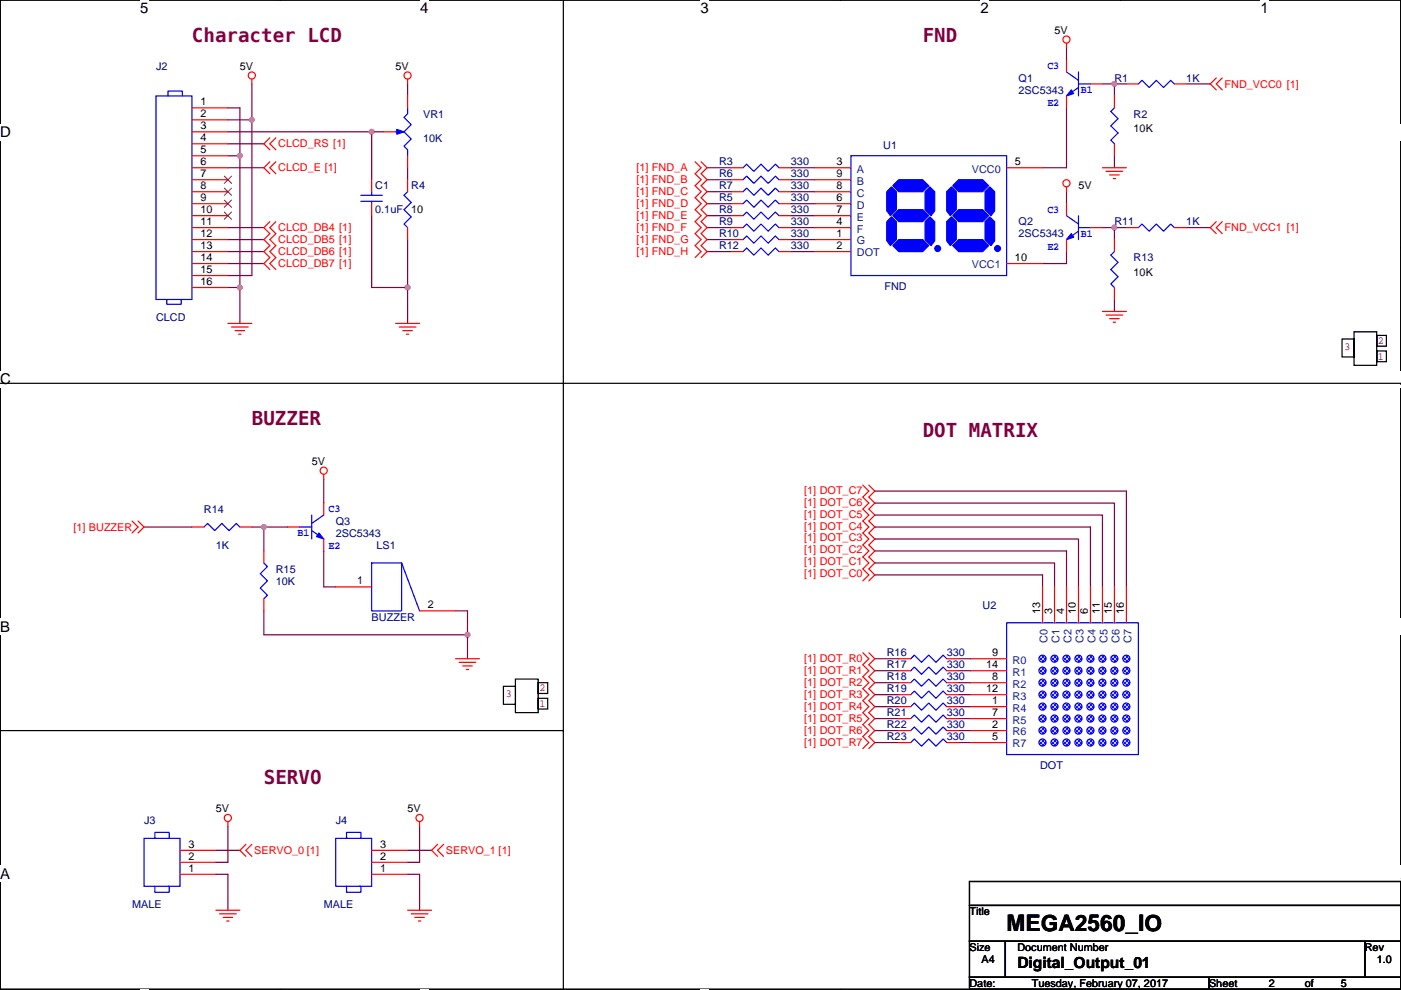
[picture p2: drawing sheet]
<svg xmlns="http://www.w3.org/2000/svg" width="297mm" height="210mm" viewBox="0 0 297 210" stroke-linecap="round" stroke-linejoin="round" font-family="sans-serif">
<path d="M.1 0h296.9v209.8h-296.9z" fill="none" stroke="#000" stroke-width=".25"/>
<g fill="#fff">
<path d="M29.7 0h1.8v3.5h-1.8z"/>
<path d="M29.7 209.8l1.8 .1z"/>
</g>
<path d="M59.4 0h.1M59.4 209.8h.1" fill="none" stroke="#000" stroke-width=".25"/>
<g fill="#fff">
<path d="M89.1 0h1.8v3.5h-1.8z"/>
<path d="M89.1 209.8l1.8 .1z"/>
</g>
<path d="M118.8 0h.1M118.8 209.8h.1" fill="none" stroke="#000" stroke-width=".25"/>
<g fill="#fff">
<path d="M148.5 0h1.8v3.5h-1.8z"/>
<path d="M148.5 209.8l1.8 .1z"/>
</g>
<path d="M178.2 0h.1M178.2 209.8h.1" fill="none" stroke="#000" stroke-width=".25"/>
<g fill="#fff">
<path d="M207.9 0h1.7v3.5h-1.7z"/>
<path d="M207.9 209.8l1.7 .1z"/>
</g>
<path d="M237.6 0h.1M237.6 209.8h.1" fill="none" stroke="#000" stroke-width=".25"/>
<g fill="#fff">
<path d="M267.3 0h1.7v3.5h-1.7z"/>
<path d="M267.3 209.8l1.7 .1z"/>
<path d="M.1 26.2h2.2v3.6h-2.2z"/>
<path d="M297 26.2v3.6z"/>
<path d="M.1 78.7h2.2v3.5h-2.2z"/>
<path d="M297 78.7v3.5z"/>
</g>
<path d="M.1 52.5h.1M297 52.5h.1" fill="none" stroke="#000" stroke-width=".25"/>
<g fill="#fff">
<path d="M.1 131.1h2.1v3.6h-2.1z"/>
<path d="M297 131.1v3.6z"/>
</g>
<path d="M.1 104.9h.1M297 104.9h.1" fill="none" stroke="#000" stroke-width=".25"/>
<g fill="#fff">
<path d="M0 183.6h2.2v3.5h-2.2z"/>
<path d="M297 183.6v3.5z"/>
</g>
<g fill="none" stroke="#000" stroke-width=".25">
<path d="M119.4 0v209.8M284.5 71.9h2.6v3.8h-2.6zM287.1 70.4h4.8v7.1h-4.8zM291.9 74.4h2v2.3h-2zM291.9 71.1h2v2.3h-2zM.1 81.3h296.9M119.4 81.3h.1M297 81.3h.1M.1 157.4h.1M.1 155h119.3M106.7 145.6h2.6v3.8h-2.6zM109.3 144h4.8v7.2h-4.8z"/>
<path d="M114.1 148.1h2v2.3h-2zM114.1 144.8h2v2.3h-2zM119.4 155h.1M297 157.4h.1M205.5 199.7h7.7v7.6h-7.7zM205.5 187h91.5v5h-91.5zM205.5 192h91.5v7.7h-91.5zM213.2 199.7h76.2v7.6h-76.2zM289.4 199.7h7.6v7.6h-7.6zM119.4 209.8h.1M205.5 207.3h50.8v2.5h-50.8zM256.3 207.3h40.7v2.5h-40.7z"/>
</g>
<g fill="none" stroke="#800040" stroke-width=".25">
<path d="M53.4 17.8v7.6M86.4 17.8v2.5M226.1 10.2v2.5M233.7 17.8h2.6M236.3 17.8v2.5M236.3 17.8h2.5M251.5 17.8h5.1M48.3 25.4h5.1M48.3 30.5h7.6M48.3 35.6h7.6M48.3 22.9h2.6v10.1M48.3 33h2.6"/>
<path d="M48.3 28h30.5M50.9 33v28M53.4 25.4v33h-5.1M81.3 28h-2.5v10.1M86.4 35.6v2.5M149.9 35.6h5.1M149.9 38.1h5.1M167.7 38.1h5.1M167.7 35.6h5.1M226.1 22.9v12.7h-5.1M236.3 33v2.6M48.3 48.3h7.6"/>
<path d="M48.3 50.8h7.6M48.3 53.4h7.6M48.3 55.9h7.6M78.8 45.7v15.3h7.6v7.6M86.4 50.8v10.2M149.9 40.7h5.1M149.9 43.2h5.1M149.9 45.7h5.1M149.9 48.3h5.1M149.9 50.8h5.1M149.9 53.4h5.1M167.7 53.4h5.1"/>
<path d="M167.7 50.8h5.1M167.7 48.3h5.1M167.7 45.7h5.1M167.7 43.2h5.1M167.7 40.7h5.1M226.1 53.4v2.5h-5.1M226.1 40.7v2.5M233.7 48.3h2.6M236.3 48.3v2.5M236.3 48.3h2.5M251.5 48.3h5.1M48.3 61h2.6"/>
<path d="M50.9 61v7.6M236.3 63.5v2.6M30.5 111.8h10.2M53.4 111.8h2.5M55.9 111.8h5.1M55.9 111.8v5.1M68.6 101.6v5.1M68.6 116.9v7.6h2.6M185.5 119.4h38.1v5.1M185.5 116.9h40.6v7.6M185.5 114.3h43.2v10.2M185.5 111.8h45.7v12.7"/>
<path d="M185.5 109.2h48.2v15.3M185.5 106.7h50.8v17.8M185.5 104.2h53.3v20.3M55.9 129.6v5h43.2M96.6 129.6h2.5v5M99.1 134.6v5.1M185.5 121.9h35.5v2.6M185.5 139.7h5.1M203.3 139.7h2.5M185.5 142.3h5.1M185.5 144.8h5.1M185.5 147.3h5.1"/>
<path d="M185.5 149.9h5.1M185.5 152.4h5.1M185.5 155h5.1M185.5 157.5h5.1M203.3 142.3h2.5M203.3 144.8h2.5M203.3 147.3h2.5M203.3 149.9h2.5M203.3 152.4h2.5M203.3 155h2.5M203.3 157.5h2.5M48.3 175.3v7.6h-2.5"/>
<path d="M89 175.3v7.6h-2.6M45.8 180.4h5.1M45.8 185.4h2.5v7.7M86.4 180.4h5.1M86.4 185.4h2.6v7.7"/>
</g>
<g fill="#f0f" stroke="#f0f" stroke-width=".25">
<circle cx="236.3" cy="17.8" r=".5"/>
<circle cx="236.3" cy="48.3" r=".5"/>
<circle cx="53.4" cy="25.4" r=".5"/>
<circle cx="50.8" cy="61" r=".5"/>
<circle cx="50.8" cy="33" r=".5"/>
<circle cx="55.9" cy="111.8" r=".5"/>
<circle cx="99.1" cy="134.6" r=".5"/>
<circle cx="78.8" cy="27.9" r=".5"/>
<circle cx="86.4" cy="61" r=".5"/>
</g>
<g fill="none" stroke="#f00" stroke-width=".25">
<path d="M53.4 16.8v1M86.4 16.8v1M226.1 12.7v2.6M226.1 9.2v1M231.2 17.8h2.5M238.8 17.8h2.6M249 17.8h2.5M257.9 16.5l-1.3 1.3 1.3 1.3M259.1 16.5l-1.2 1.3 1.2 1.3M40.7 22.9h7.6M40.7 25.4h7.6M40.7 28h7.6"/>
<path d="M40.7 30.5h7.6M40.7 33h7.6M40.7 35.6h7.6M40.7 38.1h7.6M57.2 29.2l-1.3 1.3 1.3 1.3M57.2 34.3l-1.3 1.3 1.3 1.3M58.5 29.2l-1.3 1.3 1.3 1.3M58.5 34.3l-1.3 1.3 1.3 1.3M78.8 38.1v2.6M81.3 28h2.6M86.4 33v2.6M86.4 20.3v2.6"/>
<path d="M86.4 38.1v2.6M147.4 34.3l1.3 1.3-1.3 1.3 1.3 1.2-1.3 1.3 1.3 1.3-1.3 1.2 1.3 1.3-1.3 1.3 1.3 1.2-1.3 1.3 1.3 1.3-1.3 1.3 1.3 1.2-1.3 1.3 1.3 1.3-1.3 1.2M148.7 34.3l1.2 1.3-1.2 1.3 1.2 1.2-1.2 1.3 1.2 1.3-1.2 1.2 1.2 1.3-1.2 1.3 1.2 1.2-1.2 1.3 1.2 1.3-1.2 1.3 1.2 1.2-1.2 1.3 1.2 1.3-1.2 1.2M155 35.6h2.5M155 38.1h2.5M165.2 35.6h2.5M165.2 38.1h2.5M172.8 35.6h7.6M172.8 38.1h7.6M213.4 35.6h7.6M226.1 20.3v2.6M226.1 39.6v1.1"/>
<path d="M233.7 35.6h5.1M234.5 36.3h3.6M235.3 37.1h2M236 37.9h.5M236.3 30.5v2.5M236.3 20.3v2.6M40.7 40.7h7.6M40.7 43.2h7.6M40.7 45.7h7.6M40.7 48.3h7.6M40.7 50.8h7.6M40.7 53.4h7.6"/>
<path d="M40.7 55.9h7.6M40.7 58.4h7.6M57.2 47l-1.3 1.3 1.3 1.3-1.3 1.2 1.3 1.3-1.3 1.3 1.3 1.2-1.3 1.3 1.3 1.3M58.5 47l-1.3 1.3 1.3 1.3-1.3 1.2 1.3 1.3-1.3 1.3 1.3 1.2-1.3 1.3 1.3 1.3M78.8 43.2v2.5M86.4 48.3v2.5M155 45.7h2.5M155 50.8h2.5M155 48.3h2.5M155 40.7h2.5M155 53.4h2.5M155 43.2h2.5"/>
<path d="M165.2 45.7h2.5M165.2 50.8h2.5M165.2 48.3h2.5M165.2 40.7h2.5M165.2 53.4h2.5M165.2 43.2h2.5M172.8 40.7h7.6M172.8 43.2h7.6M172.8 45.7h7.6M172.8 48.3h7.6M172.8 50.8h7.6M172.8 53.4h7.6"/>
<path d="M213.4 55.9h7.6M226.1 43.2v2.5M226.1 50.8v2.6M231.2 48.3h2.5M236.3 50.8v2.6M238.8 48.3h2.6M249 48.3h2.5M257.9 47l-1.3 1.3 1.3 1.3M259.1 47l-1.2 1.3 1.2 1.3M40.7 61h7.6M48.3 68.6h5.1M49.1 69.4h3.5"/>
<path d="M49.8 70.1h2.1M50.6 70.9h.5M83.9 68.6h5.1M84.6 69.4h3.6M85.4 70.1h2M86.2 70.9h.5M233.7 66.1h5.1M234.5 66.8h3.6M235.3 67.6h2M236 68.3h.5M236.3 61v2.5M28 110.5l1.3 1.3-1.3 1.3"/>
<path d="M29.3 110.5l1.2 1.3-1.2 1.3M40.7 111.8h2.5M50.9 111.8h2.5M55.9 116.9v2.5M61 111.8h2.6M68.6 106.7v2.5M68.6 114.3v2.6M68.6 100.6v1M182.9 102.9l1.3 1.3-1.3 1.2 1.3 1.3-1.3 1.3 1.3 1.2-1.3 1.3 1.3 1.3-1.3 1.3 1.3 1.2-1.3 1.3 1.3 1.3-1.3 1.2 1.3 1.3-1.3 1.3 1.3 1.2-1.3 1.3M184.2 102.9l1.3 1.3-1.3 1.2 1.3 1.3-1.3 1.3 1.3 1.2-1.3 1.3 1.3 1.3-1.3 1.3 1.3 1.2-1.3 1.3 1.3 1.3-1.3 1.2 1.3 1.3-1.3 1.3 1.3 1.2-1.3 1.3M55.9 127v2.6M71.2 124.5h7.6"/>
<path d="M89 129.6h7.6M96.6 139.7h5.1M182.9 138.5l1.3 1.2-1.3 1.3 1.3 1.3-1.3 1.2 1.3 1.3-1.3 1.3 1.3 1.2-1.3 1.3 1.3 1.3-1.3 1.3 1.3 1.2-1.3 1.3 1.3 1.3-1.3 1.2 1.3 1.3-1.3 1.3M184.2 138.5l1.3 1.2-1.3 1.3 1.3 1.3-1.3 1.2 1.3 1.3-1.3 1.3 1.3 1.2-1.3 1.3 1.3 1.3-1.3 1.3 1.3 1.2-1.3 1.3 1.3 1.3-1.3 1.2 1.3 1.3-1.3 1.3M190.6 139.7h2.5M200.7 139.7h2.6M97.3 140.5h3.6M98.1 141.2h2M98.9 142h.5M190.6 149.9h2.5M190.6 142.3h2.5M190.6 152.4h2.5"/>
<path d="M190.6 155h2.5M190.6 144.8h2.5M190.6 157.5h2.5M190.6 147.3h2.5M200.7 149.9h2.6M200.7 142.3h2.6M200.7 152.4h2.6M200.7 155h2.6M200.7 144.8h2.6M200.7 157.5h2.6M200.7 147.3h2.6M48.3 174.3v1"/>
<path d="M52.1 179.1l-1.2 1.3 1.2 1.2M53.4 179.1l-1.3 1.3 1.3 1.2M89 174.3v1M92.8 179.1l-1.3 1.3 1.3 1.2M94 179.1l-1.2 1.3 1.2 1.2M38.2 185.4h7.6M38.2 182.9h7.6M38.2 180.4h7.6M45.8 193.1h5.1M46.5 193.8h3.6M47.3 194.6h2M48.1 195.3h.5"/>
<path d="M78.8 185.4h7.6M78.8 182.9h7.6M78.8 180.4h7.6M86.4 193.1h5.1M87.2 193.8h3.5M87.9 194.6h2.1M88.7 195.3h.5"/>
<circle cx="53.4" cy="16" r=".76"/>
<circle cx="86.4" cy="16" r=".76"/>
<circle cx="226.1" cy="8.4" r=".76"/>
<circle cx="226.1" cy="38.9" r=".76"/>
<circle cx="68.6" cy="99.8" r=".76"/>
<circle cx="48.3" cy="173.5" r=".76"/>
<circle cx="88.9" cy="173.5" r=".76"/>
</g>
<g fill="none" stroke="#00f" stroke-width=".25">
<path d="M226.1 15.3l2.6 1.7M228.7 18.6l-2.6 1.7M228.7 15.3v5M228.7 17.8h2.5M241.4 17.8l.7-.8 1.5 1.6 1.6-1.6 1.5 1.6 1.5-1.6 .8 .8M33.1 20.3h7.6v43.2h-7.6zM35.6 20.3v-1h3.1v1M83.9 28h.5M86.4 22.9v1.3l-.7 .7 1.5 1.5-1.5 1.6 1.5 1.5-1.5 1.5 .7 .8v1.2M157.5 35.6l.8-.8 1.5 1.5 1.6-1.5 1.5 1.5 1.5-1.5 .8 .8M157.5 38.1l.8-.7 1.5 1.5 1.6-1.5 1.5 1.5 1.5-1.5 .8 .7M180.4 33h33v25.4h-33z"/>
<path d="M236.3 22.9l-.8 .7 1.5 1.6-1.5 1.5 1.5 1.5-1.5 1.5 .8 .8M76.5 41.4h4.6M76.5 42.7h4.6M78.8 42.7v.5M78.8 40.7v.7M86.4 40.7l-.7 .7 1.5 1.5-1.5 1.6 1.5 1.5-1.5 1.5 .7 .8M157.5 45.7l.8-.7 1.5 1.5 1.6-1.5 1.5 1.5 1.5-1.5 .8 .7M157.5 50.8l.8-.7 1.5 1.5 1.6-1.5 1.5 1.5 1.5-1.5 .8 .7M157.5 48.3l.8-.8 1.5 1.5 1.6-1.5 1.5 1.5 1.5-1.5 .8 .8M157.5 40.7l.8-.8 1.5 1.5 1.6-1.5 1.5 1.5 1.5-1.5 .8 .8M157.5 53.4l.8-.8 1.5 1.5 1.6-1.5 1.5 1.5 1.5-1.5 .8 .8M157.5 43.2l.8-.8 1.5 1.6 1.6-1.6 1.5 1.6 1.5-1.6 .8 .8"/>
<path d="M226.1 45.7l2.6 1.8M228.7 49l-2.6 1.8M228.7 45.7v5.1M228.7 48.3h2.5M236.3 53.4l-.8 .7 1.5 1.5-1.5 1.6 1.5 1.5-1.5 1.5 .8 .8M241.4 48.3l.7-.8 1.5 1.5 1.6-1.5 1.5 1.5 1.5-1.5 .8 .8M35.4 63.5v1h3v-1M43.2 111.8l.8-.8 1.5 1.5 1.6-1.5 1.5 1.5 1.5-1.5 .8 .8M55.9 119.4l.8 .8-1.5 1.5 1.5 1.5-1.5 1.5 1.5 1.6-.8 .7M63.6 111.8h2.5M66.1 112.5l2.5 1.8M66.1 109.2v5.1"/>
<path d="M68.6 109.2l-2.5 1.8M78.8 119.4h6.4v10.2h-6.4zM85.2 119.4l3.8 10.2M193.1 139.7l.8-.7 1.5 1.5 1.5-1.5 1.5 1.5 1.6-1.5 .7 .7M193.1 149.9l.8-.8 1.5 1.5 1.5-1.5 1.5 1.5 1.6-1.5 .7 .8M193.1 142.3l.8-.8 1.5 1.5 1.5-1.5 1.5 1.5 1.6-1.5 .7 .8M193.1 152.4l.8-.7 1.5 1.5 1.5-1.5 1.5 1.5 1.6-1.5 .7 .7M193.1 155l.8-.8 1.5 1.5 1.5-1.5 1.5 1.5 1.6-1.5 .7 .8M193.1 144.8l.8-.8 1.5 1.6 1.5-1.6 1.5 1.6 1.6-1.6 .7 .8M193.1 157.5l.8-.8 1.5 1.6 1.5-1.6 1.5 1.6 1.6-1.6 .7 .8M193.1 147.3l.8-.7 1.5 1.5 1.5-1.5 1.5 1.5 1.6-1.5 .7 .7M30.5 177.8h7.7v10.2h-7.7z"/>
<path d="M33.1 177.8h-.3v-1.2h3.1v1.2M71.2 177.8h7.6v10.2h-7.6zM73.7 177.8h-.2v-1.2h3v1.2M32.8 188v1.3h3.1v-1.3h-.3M73.5 188v1.3h3v-1.3h-.2"/>
</g>
<g fill="#00f" stroke="#00f" stroke-width=".25">
<path d="M67.6 113.1l1 1.2-1.5-.5z" fill-rule="evenodd"/>
<path d="M189.3 39.4l1.3-1.3h5l1.3 1.3-1.3 1.3h-5z" fill-rule="evenodd"/>
<path d="M189.3 52.1l1.3-1.3h5l1.3 1.3-1.3 1.3h-5z" fill-rule="evenodd"/>
<path d="M189.3 45.7l1.3-1.2h5l1.3 1.2-1.3 1.3h-5z" fill-rule="evenodd"/>
<path d="M189 39.6l1.1 1.1v3.8l-1.3 1.2-.8-1v-4z" fill-rule="evenodd"/>
<path d="M189 46l1.1 1v3.8l-1.3 1.3-.8-1v-4.1z" fill-rule="evenodd"/>
<path d="M196.1 40.7l1.1-1.1 1 1.1v4l-.8 1-1.3-1.2z" fill-rule="evenodd"/>
<path d="M196.1 47l1.1-1 1 1v4.1l-.8 1-1.3-1.3z" fill-rule="evenodd"/>
<path d="M202 45.7l1.3-1.2h5l1.3 1.2-1.3 1.3h-5z" fill-rule="evenodd"/>
<path d="M209.9 39.6l1 1.1v4l-.8 1-1.3-1.2v-3.8z" fill-rule="evenodd"/>
<path d="M201.7 39.6l1.1 1.1v3.8l-1.3 1.2-.8-1v-4z" fill-rule="evenodd"/>
<path d="M209.9 46l1 1v4.1l-.8 1-1.3-1.3v-3.8z" fill-rule="evenodd"/>
<path d="M202 52.1l1.3-1.3h5l1.3 1.3-1.3 1.3h-5z" fill-rule="evenodd"/>
<path d="M201.7 46l1.1 1v3.8l-1.3 1.3-.8-1v-4.1z" fill-rule="evenodd"/>
<path d="M202 39.4l1.3-1.3h5l1.3 1.3-1.3 1.3h-5z" fill-rule="evenodd"/>
<path d="M227.1 19.1l.5 .7-1.5 .5z" fill-rule="evenodd"/>
<path d="M84.1 27.5l1.6 .5-1.6 .5z" fill-rule="evenodd"/>
<path d="M227.1 49.6l.5 .7-1.5 .5z" fill-rule="evenodd"/>
<circle cx="198.8" cy="52.7" r=".62"/>
<circle cx="211.5" cy="52.7" r=".62"/>
</g>
<path d="M47.6 37.4l1.5 1.5M47.6 39.9l1.5 1.5M49.1 37.4l-1.6 1.5M49.1 39.9l-1.6 1.5M47.6 42.4l1.5 1.6M47.6 45l1.5 1.5M49.1 42.4l-1.6 1.6M49.1 45l-1.6 1.5" fill="none" stroke="#804000" stroke-width=".21"/>
<circle cx="221" cy="139.7" r=".76" fill="#fff"/>
<circle cx="221" cy="139.7" r=".76" fill="#00f" stroke="#00f" stroke-width=".25"/>
<circle cx="223.6" cy="139.7" r=".76" fill="#fff"/>
<circle cx="223.6" cy="139.7" r=".76" fill="#00f" stroke="#00f" stroke-width=".25"/>
<circle cx="228.6" cy="139.7" r=".76" fill="#fff"/>
<circle cx="228.6" cy="139.7" r=".76" fill="#00f" stroke="#00f" stroke-width=".25"/>
<circle cx="226.1" cy="139.7" r=".76" fill="#fff"/>
<circle cx="226.1" cy="139.7" r=".76" fill="#00f" stroke="#00f" stroke-width=".25"/>
<circle cx="233.7" cy="139.7" r=".76" fill="#fff"/>
<circle cx="233.7" cy="139.7" r=".76" fill="#00f" stroke="#00f" stroke-width=".25"/>
<circle cx="236.3" cy="139.7" r=".76" fill="#fff"/>
<circle cx="236.3" cy="139.7" r=".76" fill="#00f" stroke="#00f" stroke-width=".25"/>
<circle cx="231.2" cy="139.7" r=".76" fill="#fff"/>
<circle cx="231.2" cy="139.7" r=".76" fill="#00f" stroke="#00f" stroke-width=".25"/>
<circle cx="238.8" cy="139.7" r=".76" fill="#fff"/>
<circle cx="238.8" cy="139.7" r=".76" fill="#00f" stroke="#00f" stroke-width=".25"/>
<circle cx="223.6" cy="142.2" r=".76" fill="#fff"/>
<circle cx="223.6" cy="142.2" r=".76" fill="#00f" stroke="#00f" stroke-width=".25"/>
<circle cx="236.3" cy="142.2" r=".76" fill="#fff"/>
<circle cx="236.3" cy="142.2" r=".76" fill="#00f" stroke="#00f" stroke-width=".25"/>
<circle cx="233.7" cy="142.2" r=".76" fill="#fff"/>
<circle cx="233.7" cy="142.2" r=".76" fill="#00f" stroke="#00f" stroke-width=".25"/>
<circle cx="238.8" cy="142.2" r=".76" fill="#fff"/>
<circle cx="238.8" cy="142.2" r=".76" fill="#00f" stroke="#00f" stroke-width=".25"/>
<circle cx="226.1" cy="142.2" r=".76" fill="#fff"/>
<circle cx="226.1" cy="142.2" r=".76" fill="#00f" stroke="#00f" stroke-width=".25"/>
<circle cx="221" cy="142.2" r=".76" fill="#fff"/>
<circle cx="221" cy="142.2" r=".76" fill="#00f" stroke="#00f" stroke-width=".25"/>
<circle cx="228.6" cy="142.2" r=".76" fill="#fff"/>
<circle cx="228.6" cy="142.2" r=".76" fill="#00f" stroke="#00f" stroke-width=".25"/>
<circle cx="231.2" cy="142.2" r=".76" fill="#fff"/>
<circle cx="231.2" cy="142.2" r=".76" fill="#00f" stroke="#00f" stroke-width=".25"/>
<circle cx="238.8" cy="147.3" r=".76" fill="#fff"/>
<circle cx="238.8" cy="147.3" r=".76" fill="#00f" stroke="#00f" stroke-width=".25"/>
<circle cx="233.7" cy="147.3" r=".76" fill="#fff"/>
<circle cx="233.7" cy="147.3" r=".76" fill="#00f" stroke="#00f" stroke-width=".25"/>
<circle cx="236.3" cy="147.3" r=".76" fill="#fff"/>
<circle cx="236.3" cy="147.3" r=".76" fill="#00f" stroke="#00f" stroke-width=".25"/>
<circle cx="223.6" cy="144.8" r=".76" fill="#fff"/>
<circle cx="223.6" cy="144.8" r=".76" fill="#00f" stroke="#00f" stroke-width=".25"/>
<circle cx="223.6" cy="147.3" r=".76" fill="#fff"/>
<circle cx="223.6" cy="147.3" r=".76" fill="#00f" stroke="#00f" stroke-width=".25"/>
<circle cx="236.3" cy="144.8" r=".76" fill="#fff"/>
<circle cx="236.3" cy="144.8" r=".76" fill="#00f" stroke="#00f" stroke-width=".25"/>
<circle cx="233.7" cy="144.8" r=".76" fill="#fff"/>
<circle cx="233.7" cy="144.8" r=".76" fill="#00f" stroke="#00f" stroke-width=".25"/>
<circle cx="238.8" cy="144.8" r=".76" fill="#fff"/>
<circle cx="238.8" cy="144.8" r=".76" fill="#00f" stroke="#00f" stroke-width=".25"/>
<circle cx="226.1" cy="144.8" r=".76" fill="#fff"/>
<circle cx="226.1" cy="144.8" r=".76" fill="#00f" stroke="#00f" stroke-width=".25"/>
<circle cx="221" cy="144.8" r=".76" fill="#fff"/>
<circle cx="221" cy="144.8" r=".76" fill="#00f" stroke="#00f" stroke-width=".25"/>
<circle cx="231.2" cy="147.3" r=".76" fill="#fff"/>
<circle cx="231.2" cy="147.3" r=".76" fill="#00f" stroke="#00f" stroke-width=".25"/>
<circle cx="228.6" cy="144.8" r=".76" fill="#fff"/>
<circle cx="228.6" cy="144.8" r=".76" fill="#00f" stroke="#00f" stroke-width=".25"/>
<circle cx="231.2" cy="144.8" r=".76" fill="#fff"/>
<circle cx="231.2" cy="144.8" r=".76" fill="#00f" stroke="#00f" stroke-width=".25"/>
<circle cx="228.6" cy="147.3" r=".76" fill="#fff"/>
<circle cx="228.6" cy="147.3" r=".76" fill="#00f" stroke="#00f" stroke-width=".25"/>
<circle cx="221" cy="147.3" r=".76" fill="#fff"/>
<circle cx="221" cy="147.3" r=".76" fill="#00f" stroke="#00f" stroke-width=".25"/>
<circle cx="226.1" cy="147.3" r=".76" fill="#fff"/>
<circle cx="226.1" cy="147.3" r=".76" fill="#00f" stroke="#00f" stroke-width=".25"/>
<circle cx="238.8" cy="152.4" r=".76" fill="#fff"/>
<circle cx="238.8" cy="152.4" r=".76" fill="#00f" stroke="#00f" stroke-width=".25"/>
<circle cx="233.7" cy="152.4" r=".76" fill="#fff"/>
<circle cx="233.7" cy="152.4" r=".76" fill="#00f" stroke="#00f" stroke-width=".25"/>
<circle cx="236.3" cy="152.4" r=".76" fill="#fff"/>
<circle cx="236.3" cy="152.4" r=".76" fill="#00f" stroke="#00f" stroke-width=".25"/>
<circle cx="223.6" cy="149.9" r=".76" fill="#fff"/>
<circle cx="223.6" cy="149.9" r=".76" fill="#00f" stroke="#00f" stroke-width=".25"/>
<circle cx="223.6" cy="152.4" r=".76" fill="#fff"/>
<circle cx="223.6" cy="152.4" r=".76" fill="#00f" stroke="#00f" stroke-width=".25"/>
<circle cx="236.3" cy="149.9" r=".76" fill="#fff"/>
<circle cx="236.3" cy="149.9" r=".76" fill="#00f" stroke="#00f" stroke-width=".25"/>
<circle cx="233.7" cy="149.9" r=".76" fill="#fff"/>
<circle cx="233.7" cy="149.9" r=".76" fill="#00f" stroke="#00f" stroke-width=".25"/>
<circle cx="238.8" cy="149.9" r=".76" fill="#fff"/>
<circle cx="238.8" cy="149.9" r=".76" fill="#00f" stroke="#00f" stroke-width=".25"/>
<circle cx="226.1" cy="149.9" r=".76" fill="#fff"/>
<circle cx="226.1" cy="149.9" r=".76" fill="#00f" stroke="#00f" stroke-width=".25"/>
<circle cx="221" cy="149.9" r=".76" fill="#fff"/>
<circle cx="221" cy="149.9" r=".76" fill="#00f" stroke="#00f" stroke-width=".25"/>
<circle cx="231.2" cy="152.4" r=".76" fill="#fff"/>
<circle cx="231.2" cy="152.4" r=".76" fill="#00f" stroke="#00f" stroke-width=".25"/>
<circle cx="228.6" cy="149.9" r=".76" fill="#fff"/>
<circle cx="228.6" cy="149.9" r=".76" fill="#00f" stroke="#00f" stroke-width=".25"/>
<circle cx="231.2" cy="149.9" r=".76" fill="#fff"/>
<circle cx="231.2" cy="149.9" r=".76" fill="#00f" stroke="#00f" stroke-width=".25"/>
<circle cx="228.6" cy="152.4" r=".76" fill="#fff"/>
<circle cx="228.6" cy="152.4" r=".76" fill="#00f" stroke="#00f" stroke-width=".25"/>
<circle cx="221" cy="152.4" r=".76" fill="#fff"/>
<circle cx="221" cy="152.4" r=".76" fill="#00f" stroke="#00f" stroke-width=".25"/>
<circle cx="226.1" cy="152.4" r=".76" fill="#fff"/>
<circle cx="226.1" cy="152.4" r=".76" fill="#00f" stroke="#00f" stroke-width=".25"/>
<circle cx="238.8" cy="157.5" r=".76" fill="#fff"/>
<circle cx="238.8" cy="157.5" r=".76" fill="#00f" stroke="#00f" stroke-width=".25"/>
<circle cx="233.7" cy="157.5" r=".76" fill="#fff"/>
<circle cx="233.7" cy="157.5" r=".76" fill="#00f" stroke="#00f" stroke-width=".25"/>
<circle cx="236.3" cy="157.5" r=".76" fill="#fff"/>
<circle cx="236.3" cy="157.5" r=".76" fill="#00f" stroke="#00f" stroke-width=".25"/>
<circle cx="223.6" cy="154.9" r=".76" fill="#fff"/>
<circle cx="223.6" cy="154.9" r=".76" fill="#00f" stroke="#00f" stroke-width=".25"/>
<circle cx="223.6" cy="157.5" r=".76" fill="#fff"/>
<circle cx="223.6" cy="157.5" r=".76" fill="#00f" stroke="#00f" stroke-width=".25"/>
<circle cx="236.3" cy="154.9" r=".76" fill="#fff"/>
<circle cx="236.3" cy="154.9" r=".76" fill="#00f" stroke="#00f" stroke-width=".25"/>
<circle cx="233.7" cy="154.9" r=".76" fill="#fff"/>
<circle cx="233.7" cy="154.9" r=".76" fill="#00f" stroke="#00f" stroke-width=".25"/>
<circle cx="238.8" cy="154.9" r=".76" fill="#fff"/>
<circle cx="238.8" cy="154.9" r=".76" fill="#00f" stroke="#00f" stroke-width=".25"/>
<circle cx="226.1" cy="154.9" r=".76" fill="#fff"/>
<circle cx="226.1" cy="154.9" r=".76" fill="#00f" stroke="#00f" stroke-width=".25"/>
<circle cx="221" cy="154.9" r=".76" fill="#fff"/>
<circle cx="221" cy="154.9" r=".76" fill="#00f" stroke="#00f" stroke-width=".25"/>
<circle cx="231.2" cy="157.5" r=".76" fill="#fff"/>
<circle cx="231.2" cy="157.5" r=".76" fill="#00f" stroke="#00f" stroke-width=".25"/>
<circle cx="228.6" cy="154.9" r=".76" fill="#fff"/>
<circle cx="228.6" cy="154.9" r=".76" fill="#00f" stroke="#00f" stroke-width=".25"/>
<circle cx="231.2" cy="154.9" r=".76" fill="#fff"/>
<circle cx="231.2" cy="154.9" r=".76" fill="#00f" stroke="#00f" stroke-width=".25"/>
<circle cx="228.6" cy="157.5" r=".76" fill="#fff"/>
<circle cx="228.6" cy="157.5" r=".76" fill="#00f" stroke="#00f" stroke-width=".25"/>
<circle cx="221" cy="157.5" r=".76" fill="#fff"/>
<circle cx="221" cy="157.5" r=".76" fill="#00f" stroke="#00f" stroke-width=".25"/>
<circle cx="226.1" cy="157.5" r=".76" fill="#fff"/>
<circle cx="226.1" cy="157.5" r=".76" fill="#00f" stroke="#00f" stroke-width=".25"/>
<path d="M213.4 132.1h28v27.9h-28z" fill="none" stroke="#00f" stroke-width=".25"/>
<g fill="none" stroke="#f00" stroke-width=".25">
<path d="M205.8 139.7h7.6M221 124.5v7.6M223.6 124.5v7.6M226.1 124.5v7.6M228.7 124.5v7.6M231.2 124.5v7.6M233.7 124.5v7.6M236.3 124.5v7.6M238.8 124.5v7.6M205.8 142.3h7.6M205.8 144.8h7.6M205.8 147.3h7.6"/>
<path d="M205.8 149.9h7.6M205.8 152.4h7.6M205.8 155h7.6M205.8 157.5h7.6"/>
</g>
<g fill="#f0f" stroke="#f0f" stroke-width=".25">
<circle cx="236.3" cy="17.8" r=".5"/>
<circle cx="236.3" cy="48.3" r=".5"/>
<circle cx="53.4" cy="25.4" r=".5"/>
<circle cx="50.8" cy="61" r=".5"/>
<circle cx="50.8" cy="33" r=".5"/>
<circle cx="55.9" cy="111.8" r=".5"/>
<circle cx="99.1" cy="134.6" r=".5"/>
<circle cx="78.8" cy="27.9" r=".5"/>
<circle cx="86.4" cy="61" r=".5"/>
</g>
<text font-size="4.8" x="213.4" y="197.5">MEGA2560_IO</text>
<g font-size="4.1" fill="#800040">
<text x="40.7" y="8.9">Character LCD</text>
<text x="195.6" y="8.9">FND</text>
<text x="53.4" y="90.1">BUZZER</text>
<text x="195.6" y="92.7">DOT MATRIX</text>
<text x="55.9" y="166.3">SERVO</text>
</g>
<text font-size="3.3" x="215.7" y="205.3">Digital_Output_01</text>
<g font-size="3.2">
<text x="29.7" y="2.8">5</text>
<text x="89.1" y="2.8">4</text>
<text x="148.5" y="2.8">3</text>
<text x="207.9" y="2.8">2</text>
<text x="267.3" y="2.8">1</text>
<text x=".1" y="29.1">D</text>
<text x=".1" y="81.5">C</text>
<text x=".1" y="134">B</text>
<text x=".1" y="186.4">A</text>
<text x="297" y="186.4">A</text>
</g>
<g font-size="2.3">
<text x="223.6" y="7.2">5V</text>
<text x="50.9" y="14.8">5V</text>
<text x="83.9" y="14.8">5V</text>
<text x="42.5" y="22.4">1</text>
<text x="42.5" y="24.9">2</text>
<text x="42.5" y="27.4">3</text>
<text x="42.5" y="30">4</text>
<text x="240.3" y="28">10K</text>
<text x="42.5" y="32.5">5</text>
<text x="42.5" y="35.1">6</text>
<text x="177.4" y="35.1">3</text>
<text x="215.2" y="35.1">5</text>
<text x="42.5" y="37.6">7</text>
<text x="42.5" y="40.1">8</text>
<text x="177.4" y="37.6">9</text>
<text x="177.4" y="40.1">8</text>
<text x="228.7" y="40.2">5V</text>
<text x="42.5" y="42.7">9</text>
<text x="42.5" y="45.2">10</text>
<text x="42.5" y="47.8">11</text>
<text x="87.2" y="45.3">10</text>
<text x="177.4" y="42.7">6</text>
<text x="177.4" y="45.2">7</text>
<text x="177.4" y="47.8">4</text>
<text x="42.5" y="50.3">12</text>
<text x="42.5" y="52.8">13</text>
<text x="177.4" y="50.3">1</text>
<text x="177.4" y="52.8">2</text>
<text x="42.5" y="55.4">14</text>
<text x="42.5" y="57.9">15</text>
<text x="215.2" y="55.4">10</text>
<text x="240.3" y="58.5">10K</text>
<text x="42.5" y="60.5">16</text>
<text x="66.1" y="98.6">5V</text>
<text x="75.8" y="124">1</text>
<text x="90.7" y="129">2</text>
<text x="220.5" y="130.3" transform="rotate(-90 220.5 130.3)">13</text>
<text x="223.1" y="130.3" transform="rotate(-90 223.1 130.3)">3</text>
<text x="225.6" y="130.3" transform="rotate(-90 225.6 130.3)">4</text>
<text x="228.1" y="130.3" transform="rotate(-90 228.1 130.3)">10</text>
<text x="230.7" y="130.3" transform="rotate(-90 230.7 130.3)">6</text>
<text x="233.2" y="130.3" transform="rotate(-90 233.2 130.3)">11</text>
<text x="235.8" y="130.3" transform="rotate(-90 235.8 130.3)">15</text>
<text x="238.3" y="130.3" transform="rotate(-90 238.3 130.3)">16</text>
<text x="209.1" y="141.7">14</text>
<text x="210.4" y="139.2">9</text>
<text x="209.1" y="146.8">12</text>
<text x="210.4" y="144.3">8</text>
<text x="210.4" y="149.4">1</text>
<text x="210.4" y="151.9">7</text>
<text x="210.4" y="154.4">2</text>
<text x="210.4" y="157">5</text>
<text x="45.8" y="172.3">5V</text>
<text x="86.4" y="172.3">5V</text>
<text x="39.9" y="179.8">3</text>
<text x="80.6" y="179.8">3</text>
<text x="39.9" y="184.9">1</text>
<text x="39.9" y="182.4">2</text>
<text x="80.6" y="184.9">1</text>
<text x="80.6" y="182.4">2</text>
<text x="205.5" y="194.1">Title</text>
<text x="205.5" y="201.7">Size</text>
<text x="215.7" y="201.7">Document Number</text>
<text x="289.4" y="201.7">Rev</text>
<text x="205.5" y="209.3">Date:</text>
<text x="208.1" y="204.3">A4</text>
<text x="218.8" y="209.3">Tuesday, February 07, 2017</text>
<text x="256.3" y="209.3">Sheet</text>
<text x="269" y="209.3">2</text>
<text x="276.7" y="209.3">of</text>
<text x="284.3" y="209.3">5</text>
<text x="291.9" y="204.3">1.0</text>
</g>
<g font-size="2.3" fill="#000080">
<text x="33.1" y="14.8">J2</text>
<text x="216" y="17.3">Q1</text>
<text x="236.3" y="17.3">R1</text>
<text x="251.5" y="17.3">1K</text>
<text x="216" y="19.9">2SC5343</text>
<text x="89.7" y="24.9">VR1</text>
<text x="240.3" y="24.9">R2</text>
<text x="89.7" y="30">10K</text>
<text x="152.5" y="35.1">R3</text>
<text x="167.7" y="35.1">330</text>
<text x="187.3" y="31.5">U1</text>
<text x="79.6" y="40.2">C1</text>
<text x="87.2" y="40.2">R4</text>
<text x="152.5" y="37.6">R6</text>
<text x="152.5" y="40.2">R7</text>
<text x="167.7" y="37.6">330</text>
<text x="167.7" y="40.2">330</text>
<text x="79.6" y="45.3">0.1uF</text>
<text x="152.5" y="45.3">R8</text>
<text x="152.5" y="47.8">R9</text>
<text x="152.5" y="42.7">R5</text>
<text x="167.7" y="45.3">330</text>
<text x="167.7" y="47.8">330</text>
<text x="167.7" y="42.7">330</text>
<text x="216" y="47.8">Q2</text>
<text x="236.3" y="47.8">R11</text>
<text x="251.5" y="47.8">1K</text>
<text x="152.5" y="50.3">R10</text>
<text x="152.5" y="52.9">R12</text>
<text x="167.7" y="50.3">330</text>
<text x="167.7" y="52.9">330</text>
<text x="216" y="50.3">2SC5343</text>
<text x="240.3" y="55.4">R13</text>
<text x="187.5" y="61.5">FND</text>
<text x="33.1" y="68.1">CLCD</text>
<text x="43.2" y="108.8">R14</text>
<text x="71.2" y="111.3">Q3</text>
<text x="71.2" y="113.8">2SC5343</text>
<text x="45.8" y="116.4">1K</text>
<text x="79.8" y="116.4">LS1</text>
<text x="58.5" y="121.5">R15</text>
<text x="58.5" y="124">10K</text>
<text x="78.8" y="131.6">BUZZER</text>
<text x="208.3" y="129.1">U2</text>
<text x="188" y="139.2">R16</text>
<text x="188" y="141.8">R17</text>
<text x="200.7" y="139.2">330</text>
<text x="200.7" y="141.8">330</text>
<text x="188" y="149.4">R20</text>
<text x="188" y="144.3">R18</text>
<text x="188" y="146.9">R19</text>
<text x="200.7" y="149.4">330</text>
<text x="200.7" y="144.3">330</text>
<text x="200.7" y="146.9">330</text>
<text x="188" y="151.9">R21</text>
<text x="188" y="154.5">R22</text>
<text x="200.7" y="151.9">330</text>
<text x="200.7" y="154.5">330</text>
<text x="188" y="157">R23</text>
<text x="200.7" y="157">330</text>
<text x="220.5" y="163.1">DOT</text>
<text x="30.5" y="174.8">J3</text>
<text x="71.2" y="174.8">J4</text>
<text x="28" y="192.6">MALE</text>
<text x="68.6" y="192.6">MALE</text>
</g>
<g font-size="2.3" fill="#00f">
<text x="222.1" y="14.6">C3</text>
<text x="222.1" y="22.5">E2</text>
<text x="229.2" y="19.7">B1</text>
<text x="222.1" y="45.1">C3</text>
<text x="222.1" y="53">E2</text>
<text x="229.2" y="50.2">B1</text>
<text x="63.1" y="113.7">B1</text>
<text x="69.7" y="108.6">C3</text>
<text x="69.7" y="116.5">E2</text>
</g>
<g font-size="2.3" fill="#f00">
<text x="259.6" y="18.6">FND_VCC0 [1]</text>
<text x="59" y="31.3">CLCD_RS [1]</text>
<text x="59" y="36.4">CLCD_E [1]</text>
<text x="134.9" y="36.4">[1] FND_A</text>
<text x="134.9" y="38.9">[1] FND_B</text>
<text x="134.9" y="41.4">[1] FND_C</text>
<text x="134.9" y="44">[1] FND_D</text>
<text x="134.9" y="46.5">[1] FND_E</text>
<text x="59" y="49.1">CLCD_DB4 [1]</text>
<text x="59" y="51.6">CLCD_DB5 [1]</text>
<text x="134.9" y="49.1">[1] FND_F</text>
<text x="134.9" y="51.6">[1] FND_G</text>
<text x="259.6" y="49.1">FND_VCC1 [1]</text>
<text x="59" y="54.1">CLCD_DB6 [1]</text>
<text x="59" y="56.7">CLCD_DB7 [1]</text>
<text x="134.9" y="54.1">[1] FND_H</text>
<text x="170.5" y="107.2">[1] DOT_C6</text>
<text x="170.5" y="104.7">[1] DOT_C7</text>
<text x="15.6" y="112.6">[1] BUZZER</text>
<text x="170.5" y="112.3">[1] DOT_C4</text>
<text x="170.5" y="109.8">[1] DOT_C5</text>
<text x="170.5" y="119.9">[1] DOT_C1</text>
<text x="170.5" y="117.4">[1] DOT_C2</text>
<text x="170.5" y="114.9">[1] DOT_C3</text>
<text x="170.5" y="122.5">[1] DOT_C0</text>
<text x="170.5" y="140.5">[1] DOT_R0</text>
<text x="170.5" y="143">[1] DOT_R1</text>
<text x="170.5" y="145.6">[1] DOT_R2</text>
<text x="170.5" y="148.1">[1] DOT_R3</text>
<text x="170.5" y="150.7">[1] DOT_R4</text>
<text x="170.5" y="153.2">[1] DOT_R5</text>
<text x="170.5" y="155.7">[1] DOT_R6</text>
<text x="170.5" y="158.3">[1] DOT_R7</text>
<text x="53.9" y="181.1">SERVO_0 [1]</text>
<text x="94.5" y="181.1">SERVO_1 [1]</text>
</g>
<g font-size="2.3" fill="#004080">
<text x="181.7" y="36.6">A</text>
<text x="181.7" y="39.2">B</text>
<text x="181.7" y="41.7">C</text>
<text x="206.1" y="36.6">VCC0</text>
<text x="181.7" y="44.2">D</text>
<text x="181.7" y="46.8">E</text>
<text x="181.7" y="49.3">F</text>
<text x="181.7" y="51.9">G</text>
<text x="181.7" y="54.4">DOT</text>
<text x="206.1" y="56.9">VCC1</text>
<text x="222.1" y="136.3" transform="rotate(-90 222.1 136.3)">C0</text>
<text x="224.6" y="136.3" transform="rotate(-90 224.6 136.3)">C1</text>
<text x="227.2" y="136.3" transform="rotate(-90 227.2 136.3)">C2</text>
<text x="229.7" y="136.3" transform="rotate(-90 229.7 136.3)">C3</text>
<text x="232.3" y="136.3" transform="rotate(-90 232.3 136.3)">C4</text>
<text x="234.8" y="136.3" transform="rotate(-90 234.8 136.3)">C5</text>
<text x="237.3" y="136.3" transform="rotate(-90 237.3 136.3)">C6</text>
<text x="239.9" y="136.3" transform="rotate(-90 239.9 136.3)">C7</text>
<text x="214.7" y="140.8">R0</text>
<text x="214.7" y="143.3">R1</text>
<text x="214.7" y="145.8">R2</text>
<text x="214.7" y="148.4">R3</text>
<text x="214.7" y="150.9">R4</text>
<text x="214.7" y="153.5">R5</text>
<text x="214.7" y="156">R6</text>
<text x="214.7" y="158.5">R7</text>
</g>
<g font-size="2.3" fill="#800040">
<text x="285" y="74.2">3</text>
<text x="292.2" y="76.3">1</text>
<text x="292.2" y="73">2</text>
<text x="107.2" y="147.9">3</text>
<text x="114.4" y="149.9">1</text>
<text x="114.4" y="146.6">2</text>
</g>
</svg>
